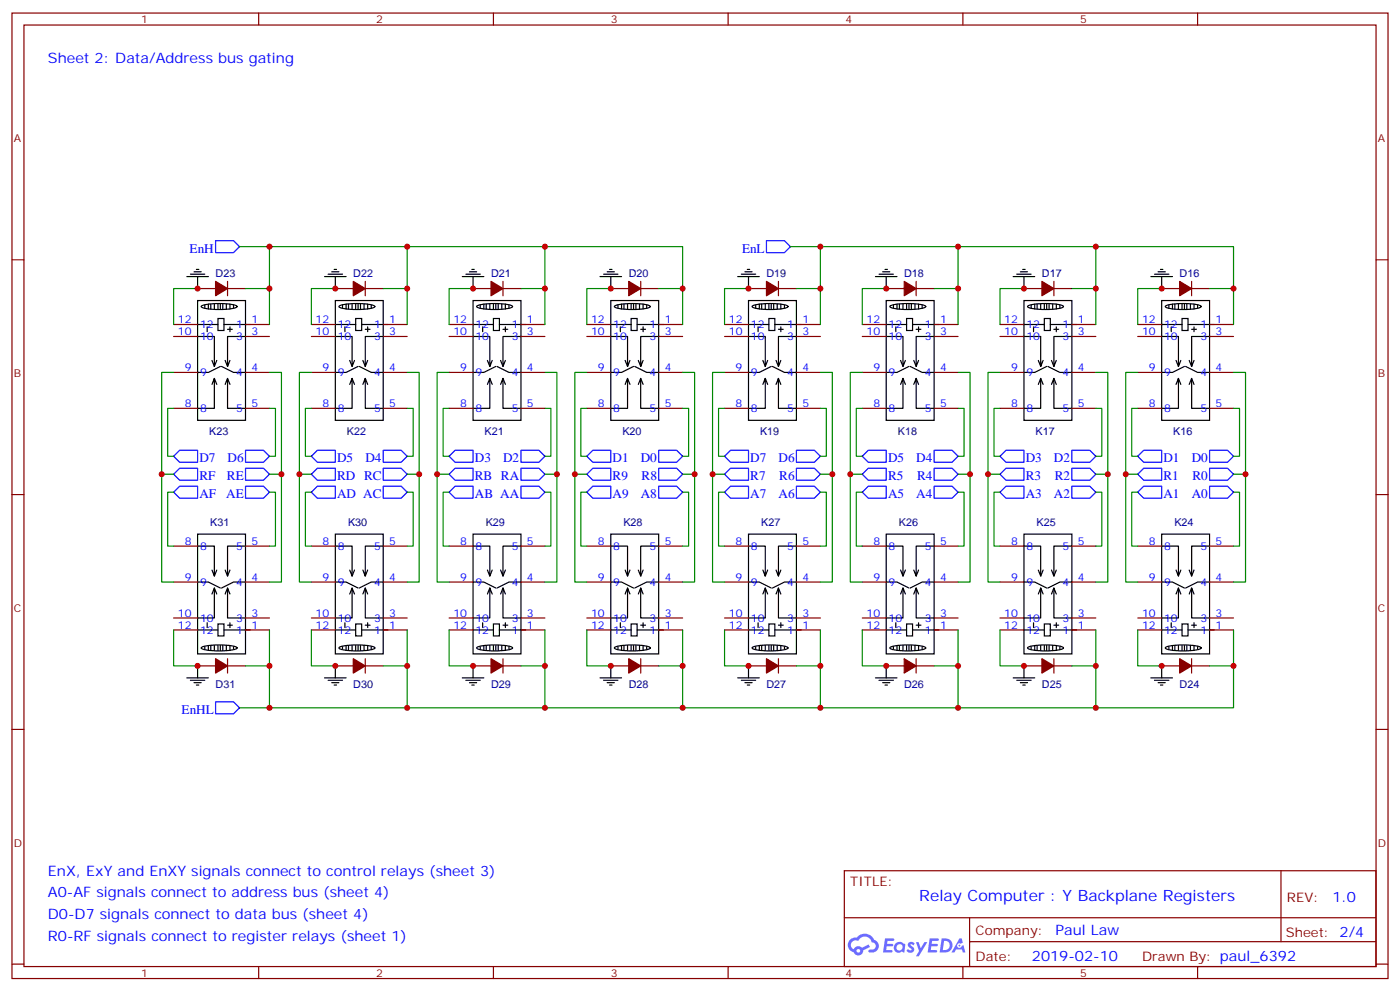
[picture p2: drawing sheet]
<svg xmlns="http://www.w3.org/2000/svg" width="412mm" height="292mm" viewBox="0 0 412 292" stroke-linecap="round" stroke-linejoin="round" font-family="sans-serif">
<g fill="none" stroke="#870000" stroke-width=".35">
<path d="M3.5 3.8h405.4v284.4h-405.4zM7.1 7.4h398.2v277.3h-398.2zM76.2 3.8v3.6M145.3 3.8v3.6M214.5 3.8v3.6M283.6 3.8v3.6M352.8 3.8v3.6M3.5 76.5h3.6M405.3 76.5h3.6M3.5 145.7h3.6M405.3 145.7h3.6M3.5 214.8h3.6"/>
<path d="M405.3 214.8h3.6M248.7 256.4h156.6v28.3h-156.6zM377.3 256.5v20.8M248.7 270.3h156.5M285.6 277.3h119.6M285.6 270.3v14.1M3.5 284h3.6M76.2 284.7v3.5M145.3 284.7v3.5M214.5 284.7v3.5M283.6 284.7v3.5M352.8 284.7v3.5"/>
<path d="M405.3 284h3.6"/>
</g>
<g fill="#5487ff">
<path d="M267.7 277.6a1.22 1.22 0 0 1 1.7 .3l-.4 .6a.47 .47 0 0 0-.3-.5 .47 .47 0 0 0-.5 .2l.1 .3a1.14 1.14 0 0 1 .8 1.7 1.14 1.14 0 0 1-1.9 0l-.2-.2 .5-.5 .7 .4a.29 .29 0 0 0 .3-.3 .29 .29 0 0 0-.2-.3 1.04 1.04 0 0 1-.6-1.7z"/>
<path d="M260.7 276.4h2.4l.3 .1-.2 .5-1.8 .1-.1 .9h1.5l.3 .3-.3 .4h-1.6l-.2 1.1h1.7l.2 .4-.2 .3h-2.6z"/>
<path d="M273.8 276.4h2.4l.3 .1-.1 .5-1.8 .1-.2 .9h1.6l.3 .3-.4 .4h-1.6l-.1 1.1h1.7l.2 .4-.2 .3h-2.6z"/>
<path d="M282.6 276.4h.7l.3 1.2-.6 .3a.69 .69 0 0 0-1 .3 .69 .69 0 0 0 .4 1 .69 .69 0 0 0 .9-.6l.5-.3 .6 2.2h-.8l-.2-.9h-1.8l-.5 .9h-.8z"/>
<path d="M269.8 277.4h.8l.6 1.9 1.1-1.9h.9l-2.6 4.2h-.8l.9-1.5z"/>
<path d="M277.4 276.4l-.6 4.1h1.3a2.11 2.11 0 0 0 2.5-2.1 2.11 2.11 0 0 0-2.5-2zM278.1 277.1a1.39 1.39 0 0 1 1.7 1.4 1.39 1.39 0 0 1-1.8 1.3h-.3z"/>
<path d="M263.7 278a1.54 1.54 0 0 0-.1 2.1 1.54 1.54 0 0 0 2.2 .2l.6 .2 .3-2.3-.2-.2-.4-.1a1.49 1.49 0 0 0-2.4 .1zM264 279a.94 .94 0 0 1 1.8 0 .94 .94 0 0 1-1.8 0z"/>
<path d="M250.4 276.7a2.18 2.18 0 0 0 1.1 3.8 1.44 1.44 0 0 0 1.6 .9 1.44 1.44 0 0 0 1.2-1.5l2-1-.5-.7-1.9 .9a1.47 1.47 0 0 0-2.4 .5 1.39 1.39 0 0 1-.7-2 1.39 1.39 0 0 1 2-.5 2.12 2.12 0 0 1 2.2-1.3 2.12 2.12 0 0 1 1.9 1.7 1.14 1.14 0 0 1 1.1 1.4 1.14 1.14 0 0 1-1.7 .8 .43 .43 0 0 0-.5 .3 .43 .43 0 0 0 .4 .5 1.98 1.98 0 0 0 2.5-1.2 1.98 1.98 0 0 0-1.2-2.5 3.1 3.1 0 0 0-5.3-.7l-.9 .1zM252.3 280a.55 .55 0 0 1 1.1 0 .55 .55 0 0 1-1.1 0z"/>
<circle cx="282.6" cy="278.5" r=".26"/>
</g>
<g fill="none" stroke="#000" stroke-width=".35">
<path d="M57.9 79.3h.7M98.4 79.3h.7M139 79.3h.7M179.6 79.3h.7M220.1 79.3h.7M260.7 79.3h.7M301.3 79.3h.7M341.8 79.3h.7M55 81.5h6.4M56.1 80.8h4.2M57.1 80h2.2M58.2 88.5h14.1v35.3h-14.1z"/>
<path d="M58.2 99.1h4.9v8.8l.8-1.7M58.2 95.6h6M58.2 81.5v3.5M59.4 90.1a19.4 19.4 0 0 1 10.3 0l.1 .2a8.7 8.7 0 0 1-5.2 .9 8.7 8.7 0 0 1-5.3-.9zM60.3 89.9v.7M61 96.3v1.4M61.4 89.6v1.4M62.1 89.6v1.4M63.1 89.6v1.4M64.2 93.8h1.8v3.5h-1.8zM64.2 89.6v1.4M64.9 89.6v1.4"/>
<path d="M65.6 89.6v1.4M66 95.6h7.7M66.7 89.6v1.4M67 97h1.4M67.7 89.6v1.4M67.7 96.3v1.4M68.8 89.9v.7M72.3 99.1h-5.3v8.8l.7-1.7M95.6 81.5h6.4M96.7 80.8h4.2M97.7 80h2.1M98.8 88.5h14.1v35.3h-14.1z"/>
<path d="M98.8 99.1h4.9v8.8l.7-1.7M98.8 95.6h6M98.8 81.5v3.5M99.9 90.1a19.4 19.4 0 0 1 10.4 0l.1 .2a8.7 8.7 0 0 1-5.3 .9 8.7 8.7 0 0 1-5.3-.9zM100.9 89.9v.7M101.6 96.3v1.4M102 89.6v1.4M102.7 89.6v1.4M103.7 89.6v1.4M104.8 93.8h1.7v3.5h-1.7zM104.8 89.6v1.4M105.5 89.6v1.4"/>
<path d="M106.2 89.6v1.4M106.5 95.6h7.8M107.2 89.6v1.4M107.6 97h1.4M108.3 89.6v1.4M108.3 96.3v1.4M109.4 89.9v.7M112.9 99.1h-5.3v8.8l.7-1.7M136.2 81.5h6.3M137.2 80.8h4.3M138.3 80h2.1M139.3 88.5h14.2v35.3h-14.2z"/>
<path d="M139.3 99.1h5v8.8l.7-1.7M139.3 95.6h6M139.3 81.5v3.5M140.5 90.1a19.4 19.4 0 0 1 10.4 0l.1 .2a8.7 8.7 0 0 1-5.3 .9 8.7 8.7 0 0 1-5.3-.9zM141.5 89.9v.7M142.2 96.3v1.4M142.5 89.6v1.4M143.2 89.6v1.4M144.3 89.6v1.4M145.3 93.8h1.8v3.5h-1.8zM145.3 89.6v1.4M146 89.6v1.4"/>
<path d="M146.8 89.6v1.4M147.1 95.6h7.8M147.8 89.6v1.4M148.2 97h1.4M148.9 89.6v1.4M148.9 96.3v1.4M149.9 89.9v.7M153.5 99.1h-5.3v8.8l.7-1.7M176.7 81.5h6.4M177.8 80.8h4.2M178.9 80h2.1M179.9 88.5h14.1v35.3h-14.1z"/>
<path d="M179.9 99.1h5v8.8l.7-1.7M179.9 95.6h6M179.9 81.5v3.5M181.1 90.1a19.4 19.4 0 0 1 10.4 0l.1 .2a8.7 8.7 0 0 1-5.3 .9 8.7 8.7 0 0 1-5.3-.9zM182 89.9v.7M182.7 96.3v1.4M183.1 89.6v1.4M183.8 89.6v1.4M184.9 89.6v1.4M185.9 93.8h1.8v3.5h-1.8zM185.9 89.6v1.4M186.6 89.6v1.4"/>
<path d="M187.3 89.6v1.4M187.7 95.6h7.7M188.4 89.6v1.4M188.7 97h1.4M189.4 89.6v1.4M189.4 96.3v1.4M190.5 89.9v.7M194 99.1h-5.3v8.8l.7-1.7M217.3 81.5h6.4M218.4 80.8h4.2M219.4 80h2.1M220.5 88.5h14.1v35.3h-14.1z"/>
<path d="M220.5 99.1h4.9v8.8l.7-1.7M220.5 95.6h6M220.5 81.5v3.5M221.7 90.1a19.4 19.4 0 0 1 10.3 0l.1 .2a8.7 8.7 0 0 1-5.3 .9 8.7 8.7 0 0 1-5.3-.9zM222.6 89.9v.7M223.3 96.3v1.4M223.7 89.6v1.4M224.4 89.6v1.4M225.4 89.6v1.4M226.5 93.8h1.7v3.5h-1.7zM226.5 89.6v1.4M227.2 89.6v1.4"/>
<path d="M227.9 89.6v1.4M228.2 95.6h7.8M229 89.6v1.4M229.3 97h1.4M230 89.6v1.4M230 96.3v1.4M231.1 89.9v.7M234.6 99.1h-5.3v8.8l.7-1.7M257.9 81.5h6.3M258.9 80.8h4.3M260 80h2.1M261.1 88.5h14.1v35.3h-14.1z"/>
<path d="M261.1 99.1h4.9v8.8l.7-1.7M261.1 95.6h6M261.1 81.5v3.5M262.2 90.1a19.4 19.4 0 0 1 10.4 0l.1 .2a8.7 8.7 0 0 1-5.3 .9 8.7 8.7 0 0 1-5.3-.9zM263.2 89.9v.7M263.9 96.3v1.4M264.2 89.6v1.4M264.9 89.6v1.4M266 89.6v1.4M267.1 93.8h1.7v3.5h-1.7zM267.1 89.6v1.4M267.8 89.6v1.4"/>
<path d="M268.5 89.6v1.4M268.8 95.6h7.8M269.5 89.6v1.4M269.9 97h1.4M270.6 89.6v1.4M270.6 96.3v1.4M271.6 89.9v.7M275.2 99.1h-5.3v8.8l.7-1.7M298.4 81.5h6.4M299.5 80.8h4.2M300.6 80h2.1M301.6 88.5h14.1v35.3h-14.1z"/>
<path d="M301.6 99.1h5v8.8l.7-1.7M301.6 95.6h6M301.6 81.5v3.5M302.8 90.1a19.4 19.4 0 0 1 10.4 0l.1 .2a8.7 8.7 0 0 1-5.3 .9 8.7 8.7 0 0 1-5.3-.9zM303.7 89.9v.7M304.4 96.3v1.4M304.8 89.6v1.4M305.5 89.6v1.4M306.6 89.6v1.4M307.6 93.8h1.8v3.5h-1.8zM307.6 89.6v1.4M308.3 89.6v1.4"/>
<path d="M309 89.6v1.4M309.4 95.6h7.7M310.1 89.6v1.4M310.4 97h1.5M311.1 89.6v1.4M311.1 96.3v1.4M312.2 89.9v.7M315.7 99.1h-5.3v8.8l.7-1.7M339 81.5h6.4M340.1 80.8h4.2M341.1 80h2.2M342.2 88.5h14.1v35.3h-14.1z"/>
<path d="M342.2 99.1h4.9v8.8l.7-1.7M342.2 95.6h6M342.2 81.5v3.5M343.4 90.1a19.4 19.4 0 0 1 10.3 0l.1 .2a8.7 8.7 0 0 1-5.3 .9 8.7 8.7 0 0 1-5.2-.9zM344.3 89.9v.7M345 96.3v1.4M345.4 89.6v1.4M346.1 89.6v1.4M347.1 89.6v1.4M348.2 93.8h1.8v3.5h-1.8zM348.2 89.6v1.4M348.9 89.6v1.4"/>
<path d="M349.6 89.6v1.4M350 95.6h7.7M350.7 89.6v1.4M351 97h1.4M351.7 89.6v1.4M351.7 96.3v1.4M352.8 89.9v.7M356.3 99.1h-5.3v8.8l.7-1.7M62.4 113.2l.7-1.8v8.9h-4.9M62.4 106.2l.7 1.7M63.1 111.4l.8 1.8M64.9 107.9l-3.5 1.8h-3.2"/>
<path d="M65.3 107.9l3.5 1.8h3.5M66.3 113.2l.7-1.8v8.9h5.3M66.3 106.2l.7 1.7M67 111.4l.7 1.8M103 113.2l.7-1.8v8.9h-4.9M103 106.2l.7 1.7M103.7 111.4l.7 1.8M105.5 107.9l-3.5 1.8h-3.2M105.8 107.9l3.6 1.8h3.5M106.9 113.2l.7-1.8v8.9h5.3M106.9 106.2l.7 1.7M107.6 111.4l.7 1.8"/>
<path d="M143.6 113.2l.7-1.8v8.9h-5M143.6 106.2l.7 1.7M144.3 111.4l.7 1.8M146 107.9l-3.5 1.8h-3.2M146.4 107.9l3.5 1.8h3.6M147.5 113.2l.7-1.8v8.9h5.3M147.5 106.2l.7 1.7M148.2 111.4l.7 1.8M184.1 113.2l.8-1.8v8.9h-5M184.1 106.2l.8 1.7M184.9 111.4l.7 1.8M186.6 107.9l-3.5 1.8h-3.2"/>
<path d="M187 107.9l3.5 1.8h3.5M188 113.2l.7-1.8v8.9h5.3M188 106.2l.7 1.7M188.7 111.4l.7 1.8M224.7 113.2l.7-1.8v8.9h-4.9M224.7 106.2l.7 1.7M225.4 111.4l.7 1.8M227.2 107.9l-3.5 1.8h-3.2M227.5 107.9l3.6 1.8h3.5M228.6 113.2l.7-1.8v8.9h5.3M228.6 106.2l.7 1.7M229.3 111.4l.7 1.8"/>
<path d="M265.3 113.2l.7-1.8v8.9h-4.9M265.3 106.2l.7 1.7M266 111.4l.7 1.8M267.8 107.9l-3.6 1.8h-3.1M268.1 107.9l3.5 1.8h3.6M269.2 113.2l.7-1.8v8.9h5.3M269.2 106.2l.7 1.7M269.9 111.4l.7 1.8M305.9 113.2l.7-1.8v8.9h-5M305.9 106.2l.7 1.7M306.6 111.4l.7 1.8M308.3 107.9l-3.5 1.8h-3.2"/>
<path d="M308.7 107.9l3.5 1.8h3.5M309.7 113.2l.7-1.8v8.9h5.3M309.7 106.2l.7 1.7M310.4 111.4l.7 1.8M346.4 113.2l.7-1.8v8.9h-4.9M346.4 106.2l.7 1.7M347.1 111.4l.7 1.8M348.9 107.9l-3.5 1.8h-3.2M349.2 107.9l3.6 1.8h3.5M350.3 113.2l.7-1.8v8.9h5.3M350.3 106.2l.7 1.7M351 111.4l.7 1.8"/>
<path d="M58.2 157.3h14.1v35.3h-14.1zM98.8 157.3h14.1v35.3h-14.1zM139.3 157.3h14.2v35.3h-14.2zM179.9 157.3h14.1v35.3h-14.1zM220.5 157.3h14.1v35.3h-14.1zM261.1 157.3h14.1v35.3h-14.1zM301.6 157.3h14.1v35.3h-14.1zM342.2 157.3h14.1v35.3h-14.1zM58.2 171.4h3.2l3.5 1.8M58.2 160.8h4.9v8.9l-.7-1.8M63.1 173.2l-.7 1.7M63.9 174.9l-.8-1.7v8.8h-4.9"/>
<path d="M63.9 167.9l-.8 1.8M67 173.2l-.7 1.7M67.7 174.9l-.7-1.7v8.8h5.3M67.7 167.9l-.7 1.8M72.3 171.4h-3.5l-3.5 1.8M72.3 160.8h-5.3v8.9l-.7-1.8M98.8 171.4h3.2l3.5 1.8M98.8 160.8h4.9v8.9l-.7-1.8M103.7 173.2l-.7 1.7M104.4 174.9l-.7-1.7v8.8h-4.9M104.4 167.9l-.7 1.8M107.6 173.2l-.7 1.7"/>
<path d="M108.3 174.9l-.7-1.7v8.8h5.3M108.3 167.9l-.7 1.8M112.9 171.4h-3.5l-3.6 1.8M112.9 160.8h-5.3v8.9l-.7-1.8M139.3 171.4h3.2l3.5 1.8M139.3 160.8h5v8.9l-.7-1.8M144.3 173.2l-.7 1.7M145 174.9l-.7-1.7v8.8h-5M145 167.9l-.7 1.8M148.2 173.2l-.7 1.7M148.9 174.9l-.7-1.7v8.8h5.3M148.9 167.9l-.7 1.8"/>
<path d="M153.5 171.4h-3.6l-3.5 1.8M153.5 160.8h-5.3v8.9l-.7-1.8M179.9 171.4h3.2l3.5 1.8M179.9 160.8h5v8.9l-.8-1.8M184.9 173.2l-.8 1.7M185.6 174.9l-.7-1.7v8.8h-5M185.6 167.9l-.7 1.8M188.7 173.2l-.7 1.7M189.4 174.9l-.7-1.7v8.8h5.3M189.4 167.9l-.7 1.8M194 171.4h-3.5l-3.5 1.8M194 160.8h-5.3v8.9l-.7-1.8"/>
<path d="M220.5 171.4h3.2l3.5 1.8M220.5 160.8h4.9v8.9l-.7-1.8M225.4 173.2l-.7 1.7M226.1 174.9l-.7-1.7v8.8h-4.9M226.1 167.9l-.7 1.8M229.3 173.2l-.7 1.7M230 174.9l-.7-1.7v8.8h5.3M230 167.9l-.7 1.8M234.6 171.4h-3.5l-3.6 1.8M234.6 160.8h-5.3v8.9l-.7-1.8M261.1 171.4h3.1l3.6 1.8M261.1 160.8h4.9v8.9l-.7-1.8"/>
<path d="M266 173.2l-.7 1.7M266.7 174.9l-.7-1.7v8.8h-4.9M266.7 167.9l-.7 1.8M269.9 173.2l-.7 1.7M270.6 174.9l-.7-1.7v8.8h5.3M270.6 167.9l-.7 1.8M275.2 171.4h-3.6l-3.5 1.8M275.2 160.8h-5.3v8.9l-.7-1.8M301.6 171.4h3.2l3.5 1.8M301.6 160.8h5v8.9l-.7-1.8M306.6 173.2l-.7 1.7M307.3 174.9l-.7-1.7v8.8h-5"/>
<path d="M307.3 167.9l-.7 1.8M310.4 173.2l-.7 1.7M311.1 174.9l-.7-1.7v8.8h5.3M311.1 167.9l-.7 1.8M315.7 171.4h-3.5l-3.5 1.8M315.7 160.8h-5.3v8.9l-.7-1.8M342.2 171.4h3.2l3.5 1.8M342.2 160.8h4.9v8.9l-.7-1.8M347.1 173.2l-.7 1.7M347.8 174.9l-.7-1.7v8.8h-4.9M347.8 167.9l-.7 1.8M351 173.2l-.7 1.7"/>
<path d="M351.7 174.9l-.7-1.7v8.8h5.3M351.7 167.9l-.7 1.8M356.3 171.4h-3.5l-3.6 1.8M356.3 160.8h-5.3v8.9l-.7-1.8M55 199.6h6.4M58.2 185.5h6M58.2 196.1v3.5M59.4 190.6a19.4 19.4 0 0 1 10.3 0l.1 .2a8.7 8.7 0 0 1-5.2 .9 8.7 8.7 0 0 1-5.3-.9zM60.3 190.5v.7M61 183.4v1.4M61.4 190.1v1.4M62.1 190.1v1.4"/>
<path d="M63.1 190.1v1.4M64.2 183.8h1.8v3.5h-1.8zM64.2 190.1v1.4M64.9 190.1v1.4M65.6 190.1v1.4M66 185.5h7.7M66.7 190.1v1.4M67 184.1h1.4M67.7 183.4v1.4M67.7 190.1v1.4M68.8 190.5v.7M95.6 199.6h6.4"/>
<path d="M98.8 185.5h6M98.8 196.1v3.5M99.9 190.6a19.4 19.4 0 0 1 10.4 0l.1 .2a8.7 8.7 0 0 1-5.3 .9 8.7 8.7 0 0 1-5.3-.9zM100.9 190.5v.7M101.6 183.4v1.4M102 190.1v1.4M102.7 190.1v1.4M103.7 190.1v1.4M104.8 183.8h1.7v3.5h-1.7zM104.8 190.1v1.4M105.5 190.1v1.4M106.2 190.1v1.4"/>
<path d="M106.5 185.5h7.8M107.2 190.1v1.4M107.6 184.1h1.4M108.3 183.4v1.4M108.3 190.1v1.4M109.4 190.5v.7M136.2 199.6h6.3M139.3 185.5h6M139.3 196.1v3.5M140.5 190.6a19.4 19.4 0 0 1 10.4 0l.1 .2a8.7 8.7 0 0 1-5.3 .9 8.7 8.7 0 0 1-5.3-.9zM141.5 190.5v.7M142.2 183.4v1.4"/>
<path d="M142.5 190.1v1.4M143.2 190.1v1.4M144.3 190.1v1.4M145.3 183.8h1.8v3.5h-1.8zM145.3 190.1v1.4M146 190.1v1.4M146.8 190.1v1.4M147.1 185.5h7.8M147.8 190.1v1.4M148.2 184.1h1.4M148.9 183.4v1.4M148.9 190.1v1.4"/>
<path d="M149.9 190.5v.7M176.7 199.6h6.4M179.9 185.5h6M179.9 196.1v3.5M181.1 190.6a19.4 19.4 0 0 1 10.4 0l.1 .2a8.7 8.7 0 0 1-5.3 .9 8.7 8.7 0 0 1-5.3-.9zM182 190.5v.7M182.7 183.4v1.4M183.1 190.1v1.4M183.8 190.1v1.4M184.9 190.1v1.4M185.9 183.8h1.8v3.5h-1.8zM185.9 190.1v1.4"/>
<path d="M186.6 190.1v1.4M187.3 190.1v1.4M187.7 185.5h7.7M188.4 190.1v1.4M188.7 184.1h1.4M189.4 183.4v1.4M189.4 190.1v1.4M190.5 190.5v.7M217.3 199.6h6.4M220.5 185.5h6M220.5 196.1v3.5M221.7 190.6a19.4 19.4 0 0 1 10.3 0l.1 .2a8.7 8.7 0 0 1-5.3 .9 8.7 8.7 0 0 1-5.3-.9z"/>
<path d="M222.6 190.5v.7M223.3 183.4v1.4M223.7 190.1v1.4M224.4 190.1v1.4M225.4 190.1v1.4M226.5 183.8h1.7v3.5h-1.7zM226.5 190.1v1.4M227.2 190.1v1.4M227.9 190.1v1.4M228.2 185.5h7.8M229 190.1v1.4M229.3 184.1h1.4"/>
<path d="M230 183.4v1.4M230 190.1v1.4M231.1 190.5v.7M257.9 199.6h6.3M261.1 185.5h6M261.1 196.1v3.5M262.2 190.6a19.4 19.4 0 0 1 10.4 0l.1 .2a8.7 8.7 0 0 1-5.3 .9 8.7 8.7 0 0 1-5.3-.9zM263.2 190.5v.7M263.9 183.4v1.4M264.2 190.1v1.4M264.9 190.1v1.4M266 190.1v1.4"/>
<path d="M267.1 183.8h1.7v3.5h-1.7zM267.1 190.1v1.4M267.8 190.1v1.4M268.5 190.1v1.4M268.8 185.5h7.8M269.5 190.1v1.4M269.9 184.1h1.4M270.6 183.4v1.4M270.6 190.1v1.4M271.6 190.5v.7M298.4 199.6h6.4M301.6 185.5h6"/>
<path d="M301.6 196.1v3.5M302.8 190.6a19.4 19.4 0 0 1 10.4 0l.1 .2a8.7 8.7 0 0 1-5.3 .9 8.7 8.7 0 0 1-5.3-.9zM303.7 190.5v.7M304.4 183.4v1.4M304.8 190.1v1.4M305.5 190.1v1.4M306.6 190.1v1.4M307.6 183.8h1.8v3.5h-1.8zM307.6 190.1v1.4M308.3 190.1v1.4M309 190.1v1.4M309.4 185.5h7.7"/>
<path d="M310.1 190.1v1.4M310.4 184.1h1.5M311.1 183.4v1.4M311.1 190.1v1.4M312.2 190.5v.7M339 199.6h6.4M342.2 185.5h6M342.2 196.1v3.5M343.4 190.6a19.4 19.4 0 0 1 10.3 0l.1 .2a8.7 8.7 0 0 1-5.3 .9 8.7 8.7 0 0 1-5.2-.9zM344.3 190.5v.7M345 183.4v1.4M345.4 190.1v1.4"/>
<path d="M346.1 190.1v1.4M347.1 190.1v1.4M348.2 183.8h1.8v3.5h-1.8zM348.2 190.1v1.4M348.9 190.1v1.4M349.6 190.1v1.4M350 185.5h7.7M350.7 190.1v1.4M351 184.1h1.4M351.7 183.4v1.4M351.7 190.1v1.4M352.8 190.5v.7"/>
<path d="M56.1 200.3h4.2M57.1 201h2.2M57.9 201.8h.7M96.7 200.3h4.2M97.7 201h2.1M98.4 201.8h.7M137.2 200.3h4.3M138.3 201h2.1M139 201.8h.7M177.8 200.3h4.2M178.9 201h2.1M179.6 201.8h.7"/>
<path d="M218.4 200.3h4.2M219.4 201h2.1M220.1 201.8h.7M258.9 200.3h4.3M260 201h2.1M260.7 201.8h.7M299.5 200.3h4.2M300.6 201h2.1M301.3 201.8h.7M340.1 200.3h4.2M341.1 201h2.2M341.8 201.8h.7"/>
</g>
<g fill="none" stroke="#870000" stroke-width=".35">
<path d="M51.2 95.6h7M51.2 99.1h7M58.2 85h5.3M67 85h5.3M67 82.9v4.2M72.3 95.6h7.1M72.3 99.1h7.1M91.7 95.6h7.1M91.7 99.1h7.1M98.8 85h5.3M107.6 85h5.3M107.6 82.9v4.2"/>
<path d="M112.9 95.6h7M112.9 99.1h7M132.3 95.6h7M132.3 99.1h7M139.3 85h5.3M148.2 85h5.3M148.2 82.9v4.2M153.5 95.6h7M153.5 99.1h7M172.9 95.6h7M172.9 99.1h7M179.9 85h5.3"/>
<path d="M188.7 85h5.3M188.7 82.9v4.2M194 95.6h7.1M194 99.1h7.1M213.4 95.6h7.1M213.4 99.1h7.1M220.5 85h5.3M229.3 85h5.3M229.3 82.9v4.2M234.6 95.6h7.1M234.6 99.1h7.1M254 95.6h7.1"/>
<path d="M254 99.1h7.1M261.1 85h5.2M269.9 85h5.3M269.9 82.9v4.2M275.2 95.6h7M275.2 99.1h7M294.6 95.6h7M294.6 99.1h7M301.6 85h5.3M310.4 85h5.3M310.4 82.9v4.2M315.7 95.6h7.1"/>
<path d="M315.7 99.1h7.1M335.1 95.6h7.1M335.1 99.1h7.1M342.2 85h5.3M351 82.9v4.2M351 85h5.3M356.3 95.6h7.1M356.3 99.1h7.1M51.2 109.7h7M72.3 109.7h7.1M91.7 109.7h7.1M112.9 109.7h7"/>
<path d="M132.3 109.7h7M153.5 109.7h7M172.9 109.7h7M194 109.7h7.1M213.4 109.7h7.1M234.6 109.7h7.1M254 109.7h7.1M275.2 109.7h7M294.6 109.7h7M315.7 109.7h7.1M335.1 109.7h7.1M356.3 109.7h7.1"/>
<path d="M51.2 120.3h7M72.3 120.3h7.1M91.7 120.3h7.1M112.9 120.3h7M132.3 120.3h7M153.5 120.3h7M172.9 120.3h7M194 120.3h7.1M213.4 120.3h7.1M234.6 120.3h7.1M254 120.3h7.1M275.2 120.3h7"/>
<path d="M294.6 120.3h7M315.7 120.3h7.1M335.1 120.3h7.1M356.3 120.3h7.1M51.2 171.4h7M51.2 160.8h7M72.3 171.4h7.1M72.3 160.8h7.1M91.7 171.4h7.1M91.7 160.8h7.1M112.9 171.4h7M112.9 160.8h7"/>
<path d="M132.3 171.4h7M132.3 160.8h7M153.5 171.4h7M153.5 160.8h7M172.9 171.4h7M172.9 160.8h7M194 171.4h7.1M194 160.8h7.1M213.4 171.4h7.1M213.4 160.8h7.1M234.6 171.4h7.1M234.6 160.8h7.1"/>
<path d="M254 171.4h7.1M254 160.8h7.1M275.2 171.4h7M275.2 160.8h7M294.6 171.4h7M294.6 160.8h7M315.7 171.4h7.1M315.7 160.8h7.1M335.1 171.4h7.1M335.1 160.8h7.1M356.3 171.4h7.1M356.3 160.8h7.1"/>
<path d="M51.2 185.5h7M51.2 182h7M58.2 196.1h5.3M67 194v4.2M67 196.1h5.3M72.3 185.5h7.1M72.3 182h7.1M91.7 185.5h7.1M91.7 182h7.1M98.8 196.1h5.3M107.6 194v4.2M107.6 196.1h5.3"/>
<path d="M112.9 185.5h7M112.9 182h7M132.3 185.5h7M132.3 182h7M139.3 196.1h5.3M148.2 194v4.2M148.2 196.1h5.3M153.5 185.5h7M153.5 182h7M172.9 185.5h7M172.9 182h7M179.9 196.1h5.3"/>
<path d="M188.7 194v4.2M188.7 196.1h5.3M194 185.5h7.1M194 182h7.1M213.4 185.5h7.1M213.4 182h7.1M220.5 196.1h5.3M229.3 194v4.2M229.3 196.1h5.3M234.6 185.5h7.1M234.6 182h7.1M254 185.5h7.1"/>
<path d="M254 182h7.1M261.1 196.1h5.2M269.9 194v4.2M269.9 196.1h5.3M275.2 185.5h7M275.2 182h7M294.6 185.5h7M294.6 182h7M301.6 196.1h5.3M310.4 194v4.2M310.4 196.1h5.3M315.7 185.5h7.1"/>
<path d="M315.7 182h7.1M335.1 185.5h7.1M335.1 182h7.1M342.2 196.1h5.3M351 194v4.2M351 196.1h5.3M356.3 185.5h7.1M356.3 182h7.1"/>
</g>
<g fill="#870000" stroke="#870000" stroke-width=".35">
<path d="M347.5 82.9l3.5 2.1-3.5 2.1z"/>
<path d="M306.9 82.9l3.5 2.1-3.5 2.1z"/>
<path d="M266.3 82.9l3.6 2.1-3.6 2.1z"/>
<path d="M225.8 82.9l3.5 2.1-3.5 2.1z"/>
<path d="M185.2 82.9l3.5 2.1-3.5 2.1z"/>
<path d="M144.6 82.9l3.6 2.1-3.6 2.1z"/>
<path d="M104.1 82.9l3.5 2.1-3.5 2.1z"/>
<path d="M63.5 82.9l3.5 2.1-3.5 2.1z"/>
<path d="M347.5 194l3.5 2.1-3.5 2.1z"/>
<path d="M306.9 194l3.5 2.1-3.5 2.1z"/>
<path d="M266.3 194l3.6 2.1-3.6 2.1z"/>
<path d="M225.8 194l3.5 2.1-3.5 2.1z"/>
<path d="M185.2 194l3.5 2.1-3.5 2.1z"/>
<path d="M144.6 194l3.6 2.1-3.6 2.1z"/>
<path d="M104.1 194l3.5 2.1-3.5 2.1z"/>
<path d="M63.5 194l3.5 2.1-3.5 2.1z"/>
</g>
<g fill="none" stroke="#00f" stroke-width=".35">
<path d="M63.5 70.9h5.3l1.8 1.7-1.8 1.8h-5.3zM225.8 70.9h5.3l1.7 1.7-1.7 1.8h-5.3zM52.9 137.9h5.3v3.5h-5.3l-1.7-1.7zM52.9 132.6h5.3v3.5h-5.3l-1.7-1.7zM72.3 137.9h5.3l1.8 1.8-1.8 1.7h-5.3zM72.3 132.6h5.3l1.8 1.8-1.8 1.7h-5.3zM93.5 137.9h5.3v3.5h-5.3l-1.8-1.7zM93.5 132.6h5.3v3.5h-5.3l-1.8-1.7zM112.9 137.9h5.3l1.7 1.8-1.7 1.7h-5.3zM112.9 132.6h5.3l1.7 1.8-1.7 1.7h-5.3zM134.1 137.9h5.2v3.5h-5.2l-1.8-1.7zM134.1 132.6h5.2v3.5h-5.2l-1.8-1.7z"/>
<path d="M153.5 137.9h5.2l1.8 1.8-1.8 1.7h-5.2zM153.5 132.6h5.2l1.8 1.8-1.8 1.7h-5.2zM174.6 137.9h5.3v3.5h-5.3l-1.7-1.7zM174.6 132.6h5.3v3.5h-5.3l-1.7-1.7zM194 137.9h5.3l1.8 1.8-1.8 1.7h-5.3zM194 132.6h5.3l1.8 1.8-1.8 1.7h-5.3zM215.2 137.9h5.3v3.5h-5.3l-1.8-1.7zM215.2 132.6h5.3v3.5h-5.3l-1.8-1.7zM234.6 137.9h5.3l1.8 1.8-1.8 1.7h-5.3zM234.6 132.6h5.3l1.8 1.8-1.8 1.7h-5.3zM255.8 137.9h5.3v3.5h-5.3l-1.8-1.7zM255.8 132.6h5.3v3.5h-5.3l-1.8-1.7z"/>
<path d="M275.2 137.9h5.3l1.7 1.8-1.7 1.7h-5.3zM275.2 132.6h5.3l1.7 1.8-1.7 1.7h-5.3zM294.6 139.7l1.7-1.8h5.3v3.5h-5.3zM296.3 132.6h5.3v3.5h-5.3l-1.7-1.7zM315.7 137.9h5.3l1.8 1.8-1.8 1.7h-5.3zM315.7 132.6h5.3l1.8 1.8-1.8 1.7h-5.3zM335.1 139.7l1.8-1.8h5.3v3.5h-5.3zM336.9 132.6h5.3v3.5h-5.3l-1.8-1.7zM356.3 137.9h5.3l1.8 1.8-1.8 1.7h-5.3zM356.3 132.6h5.3l1.8 1.8-1.8 1.7h-5.3zM52.9 143.2h5.3v3.5h-5.3l-1.7-1.7zM72.3 143.2h5.3l1.8 1.8-1.8 1.7h-5.3z"/>
<path d="M93.5 143.2h5.3v3.5h-5.3l-1.8-1.7zM112.9 143.2h5.3l1.7 1.8-1.7 1.7h-5.3zM134.1 143.2h5.2v3.5h-5.2l-1.8-1.7zM153.5 143.2h5.2l1.8 1.8-1.8 1.7h-5.2zM174.6 143.2h5.3v3.5h-5.3l-1.7-1.7zM194 143.2h5.3l1.8 1.8-1.8 1.7h-5.3zM215.2 143.2h5.3v3.5h-5.3l-1.8-1.7zM234.6 143.2h5.3l1.8 1.8-1.8 1.7h-5.3zM255.8 143.2h5.3v3.5h-5.3l-1.8-1.7zM275.2 143.2h5.3l1.7 1.8-1.7 1.7h-5.3zM296.3 143.2h5.3v3.5h-5.3l-1.7-1.7zM315.7 143.2h5.3l1.8 1.8-1.8 1.7h-5.3z"/>
<path d="M336.9 143.2h5.3v3.5h-5.3l-1.8-1.7zM356.3 143.2h5.3l1.8 1.8-1.8 1.7h-5.3zM63.5 206.7h5.3l1.8 1.8-1.8 1.7h-5.3z"/>
</g>
<g fill="none" stroke="#008700" stroke-width=".35">
<path d="M70.6 72.6h8.8v12.4M79.4 72.6h40.5v12.4M119.9 72.6h40.6v12.4M160.5 72.6h40.6v12.4M232.8 72.6h8.9M282.2 72.6h40.6v12.4M322.8 72.6h40.6v12.4M58.2 85h-7v10.6M72.3 85h7.1v10.6M98.8 85h-7.1v10.6M112.9 85h7v10.6M139.3 85h-7v10.6"/>
<path d="M153.5 85h7v10.6M179.9 85h-7v10.6M194 85h7.1v10.6M220.5 85h-7.1v10.6M234.6 85h7.1v10.6M241.7 85v-12.4h40.5v12.4M261.1 85h-7.1v10.6M275.2 85h7v10.6M301.6 85h-7v10.6M315.7 85h7.1v10.6M342.2 85h-7.1v10.6M356.3 85h7.1v10.6"/>
<path d="M51.2 109.7h-3.6v30h3.6M79.4 109.7h3.5v30h-3.5M91.7 109.7h-3.5v30h3.5M119.9 109.7h3.6v30h-3.6M132.3 109.7h-3.5v30h3.5M160.5 109.7h3.5v30h-3.5M172.9 109.7h-3.6v30h3.6M201.1 109.7h3.5v30h-3.5M213.4 109.7h-3.5v30h3.5M241.7 109.7h3.5v30h-3.5M254 109.7h-3.5v30h3.5M282.2 109.7h3.6v30h-3.6"/>
<path d="M294.6 109.7h-3.6v30h3.6M322.8 109.7h3.5v30h-3.5M335.1 109.7h-3.5v30h3.5M363.4 109.7h3.5v30h-3.5M47.6 139.7v31.7h3.6M51.2 120.3h-1.8v14.1h1.8M79.4 120.3h1.7v14.1h-1.7M82.9 139.7v31.7h-3.5M88.2 139.7v31.7h3.5M91.7 120.3h-1.7v14.1h1.7M119.9 120.3h1.8v14.1h-1.8M123.5 139.7v31.7h-3.6"/>
<path d="M128.8 139.7v31.7h3.5M132.3 120.3h-1.8v14.1h1.8M160.5 120.3h1.8v14.1h-1.8M164 139.7v31.7h-3.5M169.3 139.7v31.7h3.6M172.9 120.3h-1.8v14.1h1.8M201.1 120.3h1.7v14.1h-1.7M204.6 139.7v31.7h-3.5M209.9 139.7v31.7h3.5M213.4 120.3h-1.7v14.1h1.7M241.7 120.3h1.7v14.1h-1.7M245.2 139.7v31.7h-3.5"/>
<path d="M250.5 139.7v31.7h3.5M254 120.3h-1.8v14.1h1.8M282.2 120.3h1.8v14.1h-1.8M285.8 139.7v31.7h-3.6M291 139.7v31.7h3.6M294.6 120.3h-1.8v14.1h1.8M322.8 120.3h1.8v14.1h-1.8M326.3 139.7v31.7h-3.5M331.6 139.7v31.7h3.5M335.1 120.3h-1.7v14.1h1.7M363.4 120.3h1.7v14.1h-1.7M366.9 139.7v31.7h-3.5"/>
<path d="M51.2 145h-1.8v15.8h1.8M79.4 145h1.7v15.8h-1.7M91.7 145h-1.7v15.8h1.7M119.9 145h1.8v15.8h-1.8M132.3 145h-1.8v15.8h1.8M160.5 145h1.8v15.8h-1.8M172.9 145h-1.8v15.8h1.8M201.1 145h1.7v15.8h-1.7M213.4 145h-1.7v15.8h1.7M241.7 145h1.7v15.8h-1.7M254 145h-1.8v15.8h1.8M282.2 145h1.8v15.8h-1.8"/>
<path d="M294.6 145h-1.8v15.8h1.8M322.8 145h1.8v15.8h-1.8M335.1 145h-1.7v15.8h1.7M363.4 145h1.7v15.8h-1.7M51.2 185.5v10.6h7M79.4 185.5v10.6h-7.1M79.4 196.1v12.4M91.7 185.5v10.6h7.1M119.9 185.5v10.6h-7M119.9 196.1v12.4M132.3 185.5v10.6h7M160.5 185.5v10.6h-7"/>
<path d="M160.5 196.1v12.4M172.9 185.5v10.6h7M201.1 185.5v10.6h-7.1M201.1 196.1v12.4M213.4 185.5v10.6h7.1M241.7 185.5v10.6h-7.1M241.7 196.1v12.4M254 185.5v10.6h7.1M282.2 185.5v10.6h-7M282.2 196.1v12.4M294.6 185.5v10.6h7M322.8 185.5v10.6h-7.1"/>
<path d="M322.8 196.1v12.4M335.1 185.5v10.6h7.1M363.4 185.5v10.6h-7.1M363.4 196.1v12.4h-292.8"/>
</g>
<g fill="#c00">
<circle cx="119.9" cy="196.1" r=".88"/>
<circle cx="119.9" cy="208.5" r=".88"/>
<circle cx="201.1" cy="196.1" r=".88"/>
<circle cx="201.1" cy="208.5" r=".88"/>
<circle cx="282.2" cy="196.1" r=".88"/>
<circle cx="282.2" cy="208.5" r=".88"/>
<circle cx="363.4" cy="196.1" r=".88"/>
<circle cx="201.1" cy="85" r=".88"/>
<circle cx="160.5" cy="72.6" r=".88"/>
<circle cx="119.9" cy="85" r=".88"/>
<circle cx="79.4" cy="72.6" r=".88"/>
<circle cx="322.8" cy="85" r=".88"/>
<circle cx="282.2" cy="72.6" r=".88"/>
<circle cx="98.8" cy="196.1" r=".88"/>
<circle cx="123.5" cy="139.7" r=".88"/>
<circle cx="88.2" cy="139.7" r=".88"/>
<circle cx="179.9" cy="196.1" r=".88"/>
<circle cx="204.6" cy="139.7" r=".88"/>
<circle cx="169.3" cy="139.7" r=".88"/>
<circle cx="261.1" cy="196.1" r=".88"/>
<circle cx="285.8" cy="139.7" r=".88"/>
<circle cx="250.5" cy="139.7" r=".88"/>
<circle cx="366.9" cy="139.7" r=".88"/>
<circle cx="58.2" cy="85" r=".88"/>
<circle cx="139.3" cy="85" r=".88"/>
<circle cx="220.5" cy="85" r=".88"/>
<circle cx="301.6" cy="85" r=".88"/>
<circle cx="342.2" cy="85" r=".88"/>
<circle cx="261.1" cy="85" r=".88"/>
<circle cx="179.9" cy="85" r=".88"/>
<circle cx="98.8" cy="85" r=".88"/>
<circle cx="331.6" cy="139.7" r=".88"/>
<circle cx="342.2" cy="196.1" r=".88"/>
<circle cx="291" cy="139.7" r=".88"/>
<circle cx="326.3" cy="139.7" r=".88"/>
<circle cx="301.6" cy="196.1" r=".88"/>
<circle cx="209.9" cy="139.7" r=".88"/>
<circle cx="245.2" cy="139.7" r=".88"/>
<circle cx="220.5" cy="196.1" r=".88"/>
<circle cx="128.8" cy="139.7" r=".88"/>
<circle cx="164" cy="139.7" r=".88"/>
<circle cx="139.3" cy="196.1" r=".88"/>
<circle cx="47.6" cy="139.7" r=".88"/>
<circle cx="82.9" cy="139.7" r=".88"/>
<circle cx="58.2" cy="196.1" r=".88"/>
<circle cx="241.7" cy="85" r=".88"/>
<circle cx="282.2" cy="85" r=".88"/>
<circle cx="322.8" cy="72.6" r=".88"/>
<circle cx="363.4" cy="85" r=".88"/>
<circle cx="241.7" cy="72.6" r=".88"/>
<circle cx="79.4" cy="85" r=".88"/>
<circle cx="119.9" cy="72.6" r=".88"/>
<circle cx="160.5" cy="85" r=".88"/>
<circle cx="322.8" cy="208.5" r=".88"/>
<circle cx="322.8" cy="196.1" r=".88"/>
<circle cx="241.7" cy="208.5" r=".88"/>
<circle cx="241.7" cy="196.1" r=".88"/>
<circle cx="160.5" cy="208.5" r=".88"/>
<circle cx="160.5" cy="196.1" r=".88"/>
<circle cx="79.4" cy="208.5" r=".88"/>
<circle cx="79.4" cy="196.1" r=".88"/>
</g>
<text font-size="4.6" fill="#00f" x="270.8" y="265.5">Relay Computer : Y Backplane Registers</text>
<g font-size="4.2" fill="#00f">
<text x="14.1" y="18.6">Sheet 2: Data/Address bus gating</text>
<text x="14.1" y="257.8">EnX, ExY and EnXY signals connect to control relays (sheet 3)</text>
<text x="14.1" y="264.3">A0-AF signals connect to address bus (sheet 4)</text>
<text x="392.5" y="265.7">1.0</text>
<text x="14.1" y="270.8">D0-D7 signals connect to data bus (sheet 4)</text>
<text x="310.9" y="275.3">Paul Law</text>
<text x="14.1" y="277.2">R0-RF signals connect to register relays (sheet 1)</text>
<text x="304" y="283.1">2019-02-10</text>
</g>
<g font-size="3.9" fill="#00f">
<text x="55.9" y="74.4">EnH</text>
<text x="218.6" y="74.4">EnL</text>
<text x="58.7" y="136.1">D7</text>
<text x="67.1" y="136.1">D6</text>
<text x="99.3" y="136.1">D5</text>
<text x="107.6" y="136.1">D4</text>
<text x="139.9" y="136.1">D3</text>
<text x="148.2" y="136.1">D2</text>
<text x="180.4" y="136.1">D1</text>
<text x="188.8" y="136.1">D0</text>
<text x="221" y="136.1">D7</text>
<text x="229.3" y="136.1">D6</text>
<text x="261.6" y="136.1">D5</text>
<text x="269.9" y="136.1">D4</text>
<text x="302.2" y="136.1">D3</text>
<text x="310.5" y="136.1">D2</text>
<text x="342.7" y="136.1">D1</text>
<text x="351" y="136.1">D0</text>
<text x="58.7" y="141.4">RF</text>
<text x="66.9" y="141.4">RE</text>
<text x="99.3" y="141.4">RD RC</text>
<text x="139.9" y="141.4">RB RA</text>
<text x="180.4" y="141.4">R9</text>
<text x="189" y="141.4">R8</text>
<text x="221" y="141.4">R7</text>
<text x="229.6" y="141.4">R6</text>
<text x="261.6" y="141.4">R5</text>
<text x="270.1" y="141.4">R4</text>
<text x="302.2" y="141.4">R3</text>
<text x="310.7" y="141.4">R2</text>
<text x="342.7" y="141.4">R1</text>
<text x="351.3" y="141.4">R0</text>
<text x="58.7" y="146.7">AF</text>
<text x="66.6" y="146.7">AE</text>
<text x="99.3" y="146.7">AD AC</text>
<text x="139.9" y="146.7">AB AA</text>
<text x="180.4" y="146.7">A9</text>
<text x="188.8" y="146.7">A8</text>
<text x="221" y="146.7">A7</text>
<text x="229.3" y="146.7">A6</text>
<text x="261.6" y="146.7">A5</text>
<text x="269.9" y="146.7">A4</text>
<text x="302.2" y="146.7">A3</text>
<text x="310.5" y="146.7">A2</text>
<text x="342.7" y="146.7">A1</text>
<text x="351" y="146.7">A0</text>
<text x="53.5" y="210.2">EnHL</text>
</g>
<g font-size="3.9" fill="#800">
<text x="250.5" y="261">TITLE:</text>
<text x="379.1" y="265.7">REV:</text>
<text x="287.4" y="275.2">Company:</text>
<text x="378.7" y="275.8">Sheet: 2/4</text>
<text x="287.4" y="282.9">Date:</text>
<text x="336.4" y="283">Drawn By: paul_6392</text>
</g>
<g font-size="3.2" fill="#800">
<text x="41.6" y="6.8">1</text>
<text x="110.8" y="6.8">2</text>
<text x="179.9" y="6.8">3</text>
<text x="249.1" y="6.8">4</text>
<text x="318.2" y="6.8">5</text>
<text x="4.1" y="41.9">A</text>
<text x="405.9" y="41.9">A</text>
<text x="4.1" y="111.1">B</text>
<text x="405.9" y="111.1">B</text>
<text x="4.1" y="180.2">C</text>
<text x="405.9" y="180.2">C</text>
<text x="4.1" y="249.4">D</text>
<text x="405.9" y="249.4">D</text>
<text x="41.6" y="287.7">1</text>
<text x="110.8" y="287.7">2</text>
<text x="179.9" y="287.7">3</text>
<text x="249.1" y="287.7">4</text>
<text x="318.2" y="287.7">5</text>
</g>
<g font-size="3.2" fill="#000080">
<text x="63.5" y="81.5">D23</text>
<text x="104.1" y="81.5">D22</text>
<text x="144.6" y="81.5">D21</text>
<text x="185.2" y="81.5">D20</text>
<text x="225.8" y="81.5">D19</text>
<text x="266.3" y="81.5">D18</text>
<text x="306.9" y="81.5">D17</text>
<text x="347.5" y="81.5">D16</text>
<text x="61.6" y="128">K23</text>
<text x="102.2" y="128">K22</text>
<text x="142.8" y="128">K21</text>
<text x="183.3" y="128">K20</text>
<text x="223.9" y="128">K19</text>
<text x="264.5" y="128">K18</text>
<text x="305" y="128">K17</text>
<text x="345.6" y="128">K16</text>
<text x="61.9" y="155">K31</text>
<text x="102.5" y="155">K30</text>
<text x="143.1" y="155">K29</text>
<text x="183.7" y="155">K28</text>
<text x="224.2" y="155">K27</text>
<text x="264.8" y="155">K26</text>
<text x="305.4" y="155">K25</text>
<text x="345.9" y="155">K24</text>
<text x="63.5" y="202.6">D31</text>
<text x="104.1" y="202.6">D30</text>
<text x="144.6" y="202.6">D29</text>
<text x="185.2" y="202.6">D28</text>
<text x="225.8" y="202.6">D27</text>
<text x="266.3" y="202.6">D26</text>
<text x="306.9" y="202.6">D25</text>
<text x="347.5" y="202.6">D24</text>
</g>
<g font-size="3.2" fill="#00f">
<text x="52.4" y="95.2">12</text>
<text x="74.1" y="95.2">1</text>
<text x="93" y="95.2">12</text>
<text x="114.7" y="95.2">1</text>
<text x="133.6" y="95.2">12</text>
<text x="155.2" y="95.2">1</text>
<text x="174.1" y="95.2">12</text>
<text x="195.8" y="95.2">1</text>
<text x="214.7" y="95.2">12</text>
<text x="236.4" y="95.2">1</text>
<text x="255.3" y="95.2">12</text>
<text x="276.9" y="95.2">1</text>
<text x="295.8" y="95.2">12</text>
<text x="317.5" y="95.2">1</text>
<text x="336.4" y="95.2">12</text>
<text x="358.1" y="95.2">1</text>
<text x="52.4" y="98.7">10</text>
<text x="58.9" y="96.6">12</text>
<text x="58.9" y="100.2">10</text>
<text x="69.6" y="100.2">3</text>
<text x="69.6" y="96.6">1</text>
<text x="74.1" y="98.7">3</text>
<text x="93" y="98.7">10</text>
<text x="99.5" y="96.6">12</text>
<text x="99.5" y="100.2">10</text>
<text x="110.2" y="100.2">3</text>
<text x="110.2" y="96.6">1</text>
<text x="114.7" y="98.7">3</text>
<text x="133.6" y="98.7">10</text>
<text x="140.1" y="96.6">12</text>
<text x="140.1" y="100.2">10</text>
<text x="150.7" y="100.2">3</text>
<text x="150.7" y="96.6">1</text>
<text x="155.2" y="98.7">3</text>
<text x="174.1" y="98.7">10</text>
<text x="180.6" y="96.6">12</text>
<text x="180.6" y="100.2">10</text>
<text x="191.3" y="100.2">3</text>
<text x="191.3" y="96.6">1</text>
<text x="195.8" y="98.7">3</text>
<text x="214.7" y="98.7">10</text>
<text x="221.2" y="96.6">12</text>
<text x="221.2" y="100.2">10</text>
<text x="231.9" y="100.2">3</text>
<text x="231.9" y="96.6">1</text>
<text x="236.4" y="98.7">3</text>
<text x="255.3" y="98.7">10</text>
<text x="261.8" y="96.6">12</text>
<text x="261.8" y="100.2">10</text>
<text x="272.4" y="100.2">3</text>
<text x="272.4" y="96.6">1</text>
<text x="276.9" y="98.7">3</text>
<text x="295.8" y="98.7">10</text>
<text x="302.3" y="96.6">12</text>
<text x="302.3" y="100.2">10</text>
<text x="313" y="100.2">3</text>
<text x="313" y="96.6">1</text>
<text x="317.5" y="98.7">3</text>
<text x="336.4" y="98.7">10</text>
<text x="342.9" y="96.6">12</text>
<text x="342.9" y="100.2">10</text>
<text x="353.6" y="100.2">3</text>
<text x="353.6" y="96.6">1</text>
<text x="358.1" y="98.7">3</text>
<text x="54.4" y="109.3">9</text>
<text x="58.9" y="110.7">9</text>
<text x="69.6" y="110.7">4</text>
<text x="74.1" y="109.3">4</text>
<text x="95" y="109.3">9</text>
<text x="99.5" y="110.7">9</text>
<text x="110.2" y="110.7">4</text>
<text x="114.7" y="109.3">4</text>
<text x="135.6" y="109.3">9</text>
<text x="140.1" y="110.7">9</text>
<text x="150.7" y="110.7">4</text>
<text x="155.2" y="109.3">4</text>
<text x="176.1" y="109.3">9</text>
<text x="180.6" y="110.7">9</text>
<text x="191.3" y="110.7">4</text>
<text x="195.8" y="109.3">4</text>
<text x="216.7" y="109.3">9</text>
<text x="221.2" y="110.7">9</text>
<text x="231.9" y="110.7">4</text>
<text x="236.4" y="109.3">4</text>
<text x="257.3" y="109.3">9</text>
<text x="261.8" y="110.7">9</text>
<text x="272.4" y="110.7">4</text>
<text x="276.9" y="109.3">4</text>
<text x="297.8" y="109.3">9</text>
<text x="302.3" y="110.7">9</text>
<text x="313" y="110.7">4</text>
<text x="317.5" y="109.3">4</text>
<text x="338.4" y="109.3">9</text>
<text x="342.9" y="110.7">9</text>
<text x="353.6" y="110.7">4</text>
<text x="358.1" y="109.3">4</text>
<text x="54.4" y="119.9">8</text>
<text x="74.1" y="119.9">5</text>
<text x="95" y="119.9">8</text>
<text x="114.7" y="119.9">5</text>
<text x="135.6" y="119.9">8</text>
<text x="155.2" y="119.9">5</text>
<text x="176.1" y="119.9">8</text>
<text x="195.8" y="119.9">5</text>
<text x="216.7" y="119.9">8</text>
<text x="236.4" y="119.9">5</text>
<text x="257.3" y="119.9">8</text>
<text x="276.9" y="119.9">5</text>
<text x="297.8" y="119.9">8</text>
<text x="317.5" y="119.9">5</text>
<text x="338.4" y="119.9">8</text>
<text x="358.1" y="119.9">5</text>
<text x="58.9" y="121.3">8</text>
<text x="69.6" y="121.3">5</text>
<text x="99.5" y="121.3">8</text>
<text x="110.2" y="121.3">5</text>
<text x="140.1" y="121.3">8</text>
<text x="150.7" y="121.3">5</text>
<text x="180.6" y="121.3">8</text>
<text x="191.3" y="121.3">5</text>
<text x="221.2" y="121.3">8</text>
<text x="231.9" y="121.3">5</text>
<text x="261.8" y="121.3">8</text>
<text x="272.4" y="121.3">5</text>
<text x="302.3" y="121.3">8</text>
<text x="313" y="121.3">5</text>
<text x="342.9" y="121.3">8</text>
<text x="353.6" y="121.3">5</text>
<text x="54.4" y="160.5">8</text>
<text x="58.9" y="161.9">8</text>
<text x="69.6" y="161.9">5</text>
<text x="74.1" y="160.5">5</text>
<text x="95" y="160.5">8</text>
<text x="99.5" y="161.9">8</text>
<text x="110.2" y="161.9">5</text>
<text x="114.7" y="160.5">5</text>
<text x="135.6" y="160.5">8</text>
<text x="140.1" y="161.9">8</text>
<text x="150.7" y="161.9">5</text>
<text x="155.2" y="160.5">5</text>
<text x="176.1" y="160.5">8</text>
<text x="180.6" y="161.9">8</text>
<text x="191.3" y="161.9">5</text>
<text x="195.8" y="160.5">5</text>
<text x="216.7" y="160.5">8</text>
<text x="221.2" y="161.9">8</text>
<text x="231.9" y="161.9">5</text>
<text x="236.4" y="160.5">5</text>
<text x="257.3" y="160.5">8</text>
<text x="261.8" y="161.9">8</text>
<text x="272.4" y="161.9">5</text>
<text x="276.9" y="160.5">5</text>
<text x="297.8" y="160.5">8</text>
<text x="302.3" y="161.9">8</text>
<text x="313" y="161.9">5</text>
<text x="317.5" y="160.5">5</text>
<text x="338.4" y="160.5">8</text>
<text x="342.9" y="161.9">8</text>
<text x="353.6" y="161.9">5</text>
<text x="358.1" y="160.5">5</text>
<text x="54.4" y="171.1">9</text>
<text x="58.9" y="172.5">9</text>
<text x="69.6" y="172.5">4</text>
<text x="74.1" y="171.1">4</text>
<text x="95" y="171.1">9</text>
<text x="99.5" y="172.5">9</text>
<text x="110.2" y="172.5">4</text>
<text x="114.7" y="171.1">4</text>
<text x="135.6" y="171.1">9</text>
<text x="140.1" y="172.5">9</text>
<text x="150.7" y="172.5">4</text>
<text x="155.2" y="171.1">4</text>
<text x="176.1" y="171.1">9</text>
<text x="180.6" y="172.5">9</text>
<text x="191.3" y="172.5">4</text>
<text x="195.8" y="171.1">4</text>
<text x="216.7" y="171.1">9</text>
<text x="221.2" y="172.5">9</text>
<text x="231.9" y="172.5">4</text>
<text x="236.4" y="171.1">4</text>
<text x="257.3" y="171.1">9</text>
<text x="261.8" y="172.5">9</text>
<text x="272.4" y="172.5">4</text>
<text x="276.9" y="171.1">4</text>
<text x="297.8" y="171.1">9</text>
<text x="302.3" y="172.5">9</text>
<text x="313" y="172.5">4</text>
<text x="317.5" y="171.1">4</text>
<text x="338.4" y="171.1">9</text>
<text x="342.9" y="172.5">9</text>
<text x="353.6" y="172.5">4</text>
<text x="358.1" y="171.1">4</text>
<text x="52.4" y="185.2">12</text>
<text x="52.4" y="181.6">10</text>
<text x="58.9" y="183.1">10</text>
<text x="69.6" y="183.1">3</text>
<text x="74.1" y="181.6">3</text>
<text x="74.1" y="185.2">1</text>
<text x="93" y="185.2">12</text>
<text x="93" y="181.6">10</text>
<text x="99.5" y="183.1">10</text>
<text x="110.2" y="183.1">3</text>
<text x="114.7" y="181.6">3</text>
<text x="114.7" y="185.2">1</text>
<text x="133.6" y="185.2">12</text>
<text x="133.6" y="181.6">10</text>
<text x="140.1" y="183.1">10</text>
<text x="150.7" y="183.1">3</text>
<text x="155.2" y="181.6">3</text>
<text x="155.2" y="185.2">1</text>
<text x="174.1" y="185.2">12</text>
<text x="174.1" y="181.6">10</text>
<text x="180.6" y="183.1">10</text>
<text x="191.3" y="183.1">3</text>
<text x="195.8" y="181.6">3</text>
<text x="195.8" y="185.2">1</text>
<text x="214.7" y="185.2">12</text>
<text x="214.7" y="181.6">10</text>
<text x="221.2" y="183.1">10</text>
<text x="231.9" y="183.1">3</text>
<text x="236.4" y="181.6">3</text>
<text x="236.4" y="185.2">1</text>
<text x="255.3" y="185.2">12</text>
<text x="255.3" y="181.6">10</text>
<text x="261.8" y="183.1">10</text>
<text x="272.4" y="183.1">3</text>
<text x="276.9" y="181.6">3</text>
<text x="276.9" y="185.2">1</text>
<text x="295.8" y="185.2">12</text>
<text x="295.8" y="181.6">10</text>
<text x="302.3" y="183.1">10</text>
<text x="313" y="183.1">3</text>
<text x="317.5" y="181.6">3</text>
<text x="317.5" y="185.2">1</text>
<text x="336.4" y="185.2">12</text>
<text x="336.4" y="181.6">10</text>
<text x="342.9" y="183.1">10</text>
<text x="353.6" y="183.1">3</text>
<text x="358.1" y="181.6">3</text>
<text x="358.1" y="185.2">1</text>
<text x="58.9" y="186.6">12</text>
<text x="69.6" y="186.6">1</text>
<text x="99.5" y="186.6">12</text>
<text x="110.2" y="186.6">1</text>
<text x="140.1" y="186.6">12</text>
<text x="150.7" y="186.6">1</text>
<text x="180.6" y="186.6">12</text>
<text x="191.3" y="186.6">1</text>
<text x="221.2" y="186.6">12</text>
<text x="231.9" y="186.6">1</text>
<text x="261.8" y="186.6">12</text>
<text x="272.4" y="186.6">1</text>
<text x="302.3" y="186.6">12</text>
<text x="313" y="186.6">1</text>
<text x="342.9" y="186.6">12</text>
<text x="353.6" y="186.6">1</text>
</g>
</svg>
